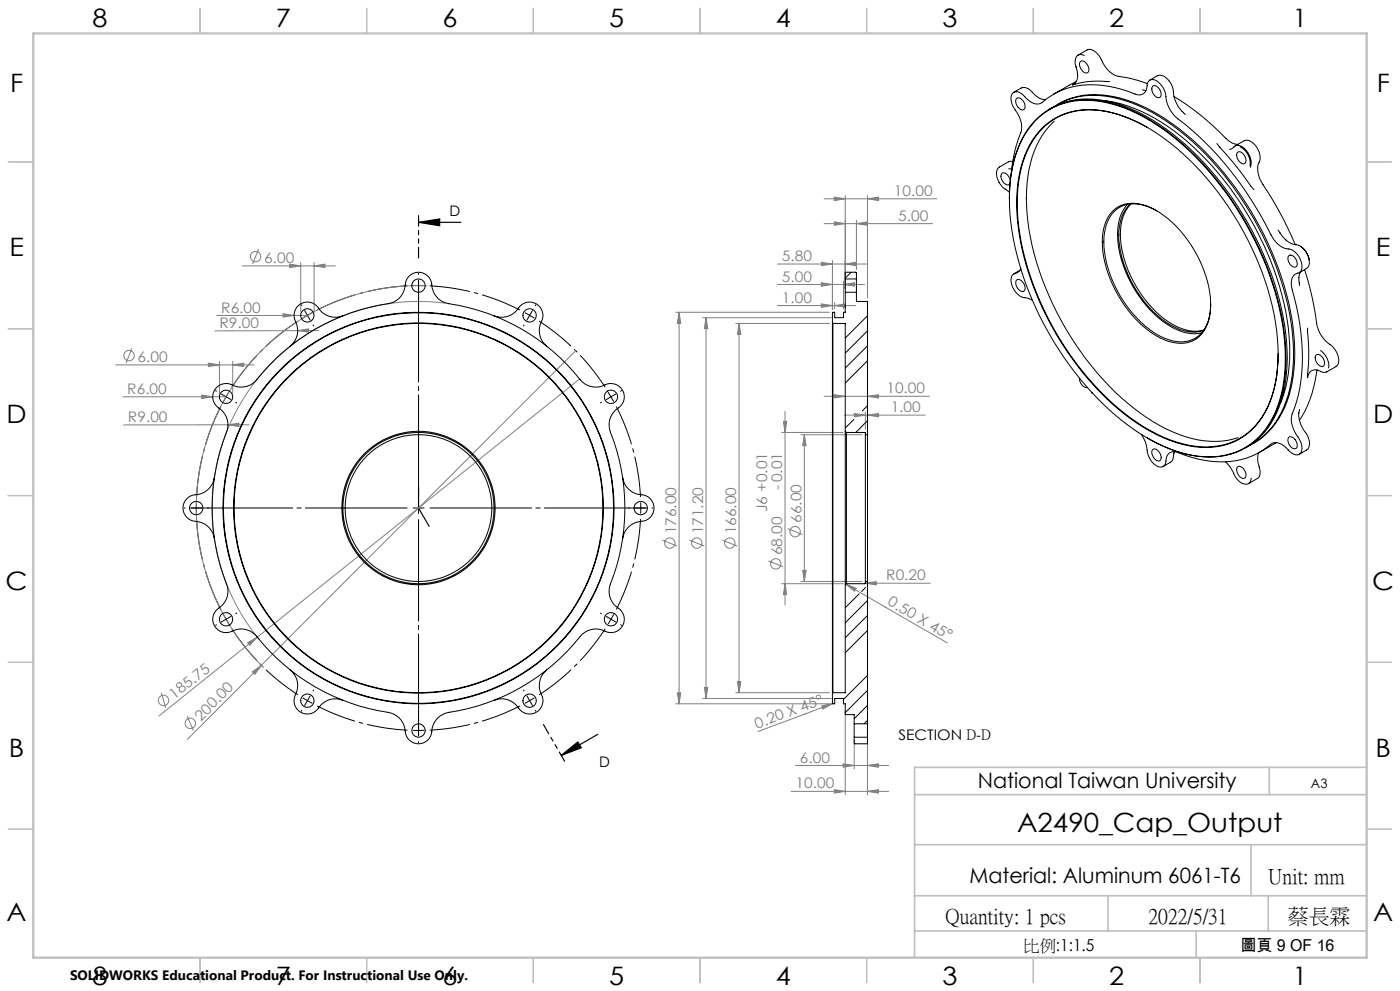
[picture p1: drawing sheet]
<svg xmlns="http://www.w3.org/2000/svg" width="420mm" height="297mm" viewBox="0 0 420 297" stroke-linecap="round" stroke-linejoin="round" font-family="sans-serif">
<g fill="none" stroke="#808080" stroke-width=".3">
<path d="M247.2 59.6h33.9M250.3 59.1l3.3 .5-3.3 .5zM253.6 58.6v28M260.2 59.6l3.4-.5v1zM260.2 58.6v30.8M72.7 79.7h27.9M77.6 74.7l-1.8 4.4M86.9 79.2l3.3 .5-3.3 .5zM90.2 78.7v14.8M94.2 79.7l3.3-.5v1zM94.2 78.7v14.8M233.3 79.1h26.6"/>
<path d="M246.4 78.6l3.3 .5-3.3 .5zM247.2 67h32.6M249.7 78.1v14.6M250.3 66.5l3.3 .5-3.3 .5zM253.6 79.1l3.3-.5v1zM256.9 67l3.3-.5v1zM256.9 66v14.8M65.1 94.5h27.1M84.9 94l3.3 .5-3.3 .5zM89.3 99.1l3.3-.5v1zM89.3 99.1l-24.8 .1M95.7 99.1h-6.4"/>
<path d="M128.2 85.7a66.6 66.6 0 0 0-63.9 40.3 66.6 66.6 0 0 0 14.8 74.1M133.7 90.9a61.9 61.9 0 0 0-62.3 31.4 61.9 61.9 0 0 0 6.4 69.4M202.7 93.6h46.1M203.7 93.6l.5 3.3h-1zM203.7 93.6v117.3M210.8 95.2h38.6M211.8 95.2l.5 3.3h-1zM211.8 95.2v114.1M220.7 96.9h28.1M221.7 96.9l.5 3.3h-1zM221.7 96.9v110.7M233.3 91.6h23.5"/>
<path d="M233.3 85.3h26.1M246.4 91.1l3.3 .5-3.3 .5zM246.4 84.7l3.3 .6-3.3 .5zM250.4 91.6l3.3-.5v1zM250.4 90.6v2M253 85.3l3.4-.6v1.1zM253 84.3v8.3M34.7 109.4h41.5M36.9 118.9h30.9M39.6 104.3l-1.8 4.5M60.5 118.4l3.3 .5-3.3 .5zM62.5 108.8l3.3 .6-3.3 .5z"/>
<path d="M65.8 108.3v9.6M69.8 109.4l3.3-.6v1.1zM69.8 108.3v9.6M172.7 105.1l-116.5 116.5M173.9 113.6l-96.7 77.4M247.2 118.8h31.6M250.3 118.3l3.3 .5-3.3 .5zM260.2 118.8l3.4-.5v1zM68.4 127.3l3.3-.5v1zM74.7 127.3h-37.6M234.5 129.6h18.4M235 126.3h1l-.5 3.3z"/>
<path d="M235.5 123.3v58M240.3 130.3h18.3M241.3 130.3l.5 3.3h-1zM241.3 130.3v44M253.3 124.4h24.2M256.3 123.9l3.3 .5-3.3 .5zM259.6 123.4v5.3M260.2 124.4l3.4-.5v1zM236.3 158.4l4.5 1.8M198.7 161.9l4.5 1.8M206.8 161.9l4.5 1.8M216.7 161.9l4.5 1.8"/>
<path d="M230.5 168.1l4.5 1.8M234.5 174.9h18.4M235.5 174.9l.5 3.3h-1zM240.3 174.3h18.3M240.8 171h1l-.5 3.3zM253.8 175.1l3.1 1.2-.5 .9zM253.8 175.1l30.4 17.6M259.5 174.8h19.5M259.6 174.8l3.3-.5v1zM74.3 192.6l2.9-1.6-2.3 2.4zM77.2 191l-29.5 23.6M48.4 207.6l1.3 4.6"/>
<path d="M56.2 214.6l1.8 4.4M75.7 201.4l2.7-2-2 2.7zM202.7 210.9h46.1M203.2 207.6h1l-.5 3.3zM210.8 209.3h38.6M211.3 206h1l-.5 3.3zM220.7 207.6h28.1M221.2 204.3h1l-.5 3.3zM246.5 211.6l3.3-.7-2.9 1.6zM249.8 210.9l-22.4 8.3M253.6 213v25.2M260.2 217.9v20.3"/>
<path d="M237.4 237.2h29.2M238.7 229.4h27.9M250.3 236.7l3.3 .5-3.3 .5zM252.9 228.9l3.4 .5-3.4 .5zM256.3 221.9v8.5M260.2 237.2l3.4-.5v1zM260.2 229.4l3.4-.5v1z"/>
<circle cx="76.7" cy="76.9" r="1.56"/>
<circle cx="38.7" cy="106.6" r="1.55"/>
<circle cx="238.5" cy="159.3" r="1.55"/>
<circle cx="201" cy="162.8" r="1.56"/>
<circle cx="209.1" cy="162.8" r="1.55"/>
<circle cx="219" cy="162.8" r="1.56"/>
<circle cx="232.7" cy="169" r="1.56"/>
<circle cx="49.1" cy="209.9" r="1.55"/>
<circle cx="57.1" cy="216.8" r="1.57"/>
</g>
<g fill="none" stroke="#000" stroke-width=".3" stroke-dasharray="30.5 1.3 1.3 1.3" stroke-linecap="butt">
<path d="M92.2 94.5l-1.4 .9M92.2 94.5l1.5-.8M125.6 85.6h-1.7M125.6 85.6h1.6M158.9 94.5l-1.5-.8M158.9 94.5l1.4 .9M67.8 118.9l-.8 1.5M67.8 118.9l.9-1.4M58.9 152.2v1.7M58.9 152.2v-1.6M192.2 152.2v-1.6M192.2 152.2v1.7"/>
<path d="M67.8 185.6l.9 1.4M67.8 185.6l-.8-1.5M183.3 185.6l.8-1.5M183.3 185.6l-.9 1.4M92.2 210l1.5 .8M92.2 210l-1.4-.9M125.6 218.9h1.6M125.6 218.9h-1.7M158.9 210l1.4-.9M158.9 210l-1.5 .8"/>
</g>
<path d="M89.4 96.2a66.7 66.7 0 0 0-19.8 19.9M122.2 85.7a66.7 66.7 0 0 0-27 7.2M156 92.9a66.7 66.7 0 0 0-27.1-7.2M181.6 116.1a66.7 66.7 0 0 0-19.9-19.9M66.2 121.8a66.7 66.7 0 0 0-7.2 27.1M59 155.6a66.7 66.7 0 0 0 7.2 27.1M192.1 148.9a66.7 66.7 0 0 0-7.2-27.1M69.6 188.4a66.7 66.7 0 0 0 19.8 19.8M184.9 182.7a66.7 66.7 0 0 0 7.2-27.1M95.2 211.6a66.7 66.7 0 0 0 27 7.2M128.9 218.8a66.7 66.7 0 0 0 27.1-7.2M161.7 208.2a66.7 66.7 0 0 0 19.9-19.8" fill="none" stroke="#000" stroke-width=".3" stroke-dasharray="30.5 1.3 1.3 1.3" stroke-dashoffset="18.3" stroke-linecap="butt"/>
<path d="M182.4 117.5l.9 1.4M183.3 118.9l.8 1.5M183.3 118.9l-1.4 .9M184.7 118.1l-1.4 .8" fill="none" stroke="#000" stroke-width=".3"/>
<path d="M125.6 66.6l6.3-1v2.1zM125.6 66.6h12.7M168.3 226.4l5.1-4 1 1.7zM179.4 220.1l-11.1 6.3" fill="none" stroke="#000" stroke-width=".35"/>
<g fill="none" stroke="#000" stroke-width=".3" stroke-dasharray="30.5 1.3 1.3 1.3">
<path d="M90.6 91.6l-.2-.3M92.2 94.5l-.8-1.4M92.2 94.5l.9 1.5M93.9 97.4l.2 .3M125.6 85.6v-1.7M125.6 85.6v1.6M125.6 82.2v-.3M125.6 88.9v.3M157.2 97.4l-.1 .3M158.9 94.5l.8-1.4M158.9 94.5l-.8 1.5M160.6 91.6l.1-.3"/>
<path d="M64.9 117.2l-.2-.1M67.8 118.9l-1.4-.8M67.8 118.9l1.5 .8M186.2 117.2l.3-.1M70.7 120.6l.3 .1M180.4 120.6l-.3 .1M55.6 152.2h-.4M58.9 152.2h-1.7M58.9 152.2h1.7M62.2 152.2h.4M125.6 152.2v-1.6M125.6 152.2h-1.7"/>
<path d="M125.6 152.2v1.7M125.6 152.2h1.6M188.9 152.2h-.3M192.2 152.2h1.7M192.2 152.2h-1.6M195.6 152.2h.3M64.9 187.2l-.2 .2M67.8 185.6l-1.4 .8M67.8 185.6l1.5-.9M70.7 183.9l.3-.2M180.4 183.9l-.3-.2M183.3 185.6l1.4 .8"/>
<path d="M183.3 185.6l-1.4-.9M186.2 187.2l.3 .2M90.6 212.9l-.2 .3M92.2 210l-.8 1.4M92.2 210l.9-1.5M93.9 207.1l.2-.3M125.6 218.9v1.7M125.6 218.9v-1.7M125.6 215.6v-.4M157.2 207.1l-.1-.3M158.9 210l.8 1.4M158.9 210l-.8-1.5"/>
<path d="M160.6 212.9l.1 .3M125.6 222.2v.4"/>
</g>
<path d="M122.2 152.2h-65M125.6 148.9v-65M125.6 155.6v65M128.9 152.2h65" fill="none" stroke="#000" stroke-width=".3" stroke-dasharray="30.5 1.3 1.3 1.3" stroke-dashoffset="-.1"/>
<path d="M125.6 64.6v12.7M169.4 228.1l-6.4-11" fill="none" stroke="#000" stroke-width=".35" stroke-dasharray="6.3 1.3 1.3 1.3 1.3 1.3" stroke-dashoffset="3.2"/>
<path d="M125.6 145.9v6.3M128.7 157.7l-3.1-5.5" fill="none" stroke="#000" stroke-width=".35" stroke-dasharray="6.3 1.3 1.3 1.3 1.3 1.3"/>
<g fill="none" stroke="#c0c0c0" stroke-width=".35">
<path d="M60 2.5v7.5M110 2.5v7.5M160 2.5v7.5M210 2.5v7.5M260 2.5v7.5M310 2.5v7.5M360 2.5v7.5M2.5 48.5h7.5M410 48.5h7.5M2.5 98.5h7.5M410 98.5h7.5M2.5 148.5h7.5"/>
<path d="M410 148.5h7.5M2.5 198.5h7.5M410 198.5h7.5M2.5 248.5h7.5M410 248.5h7.5M60 287v7.5M110 287v7.5M160 287v7.5M210 287v7.5M260 287v7.5M310 287v7.5M360 287v7.5"/>
</g>
<path d="M274.4 238.2h135.6M380.8 230v8.2M410 230h-135.6v56.9M274.4 253.1h135.6M375.3 253.1v15.4M274.4 279h135.7M274.4 268.5h135.6M332.4 268.5v10.5M358.8 279v8M380.5 268.5v10.5" fill="none" stroke="#c0c0c0" stroke-width=".5"/>
<path d="M10 10h400v277h-400z" fill="none" stroke="#c0c0c0" stroke-width=".7"/>
<path d="M125.6 66.6l6.3-1v2.1zM168.3 226.4l5.1-4 1 1.7z" fill="#000"/>
<g fill="#808080">
<path d="M68.4 127.3l3.3-.5v1z"/>
<path d="M84.9 94l3.3 .5-3.3 .5z"/>
<path d="M89.3 99.1l3.3-.5v1z"/>
<path d="M60.5 118.4l3.3 .5-3.3 .5z"/>
<path d="M246.5 211.6l3.3-.7-2.9 1.6z"/>
<path d="M74.3 192.6l2.9-1.6-2.3 2.4z"/>
<path d="M75.7 201.4l2.7-2-2 2.7z"/>
<path d="M253.8 175.1l3.1 1.2-.5 .9z"/>
<path d="M259.6 174.8l3.3-.5v1z"/>
<path d="M256.9 67l3.3-.5v1zM250.3 66.5l3.3 .5-3.3 .5zM253.6 79.1l3.3-.5v1zM246.4 78.6l3.3 .5-3.3 .5zM250.4 91.6l3.3-.5v1zM246.4 91.1l3.3 .5-3.3 .5zM253 85.3l3.4-.6v1.1zM246.4 84.7l3.3 .6-3.3 .5zM260.2 118.8l3.4-.5v1zM250.3 118.3l3.3 .5-3.3 .5z"/>
<path d="M86.9 79.2l3.3 .5-3.3 .5zM94.2 79.7l3.3-.5v1zM62.5 108.8l3.3 .6-3.3 .5zM69.8 109.4l3.3-.6v1.1zM250.3 59.1l3.3 .5-3.3 .5zM260.2 59.6l3.4-.5v1z"/>
<path d="M250.3 236.7l3.3 .5-3.3 .5zM260.2 237.2l3.4-.5v1z"/>
<path d="M260.2 124.4l3.4-.5v1zM256.3 123.9l3.3 .5-3.3 .5z"/>
<path d="M260.2 229.4l3.4-.5v1zM252.9 228.9l3.4 .5-3.4 .5z"/>
<path d="M203.7 93.6l.5 3.3h-1zM203.2 207.6h1l-.5 3.3z"/>
<path d="M211.3 206h1l-.5 3.3zM211.8 95.2l.5 3.3h-1z"/>
<path d="M241.3 130.3l.5 3.3h-1zM240.8 171h1l-.5 3.3zM221.7 96.9l.5 3.3h-1zM221.2 204.3h1l-.5 3.3z"/>
<path d="M235 126.3h1l-.5 3.3zM235.5 174.9l.5 3.3h-1z"/>
</g>
<g fill="none" stroke="#000" stroke-width=".3">
<path d="M322.5 18.3l.3 1.8M323.4 16.5l2.7-1.5a3.1 3.1 0 0 1 3.6 1.7 12 12 0 0 0 4.6 5.8l1.3 .4a35.9 35.9 0 0 1 8.6 2.2M324.1 18.5a1.33 1.33 0 0 1 2 .7l.5 1a1.11 1.11 0 0 1-.4 1.6 1.11 1.11 0 0 1-1.6-.6l-.7-1.5zM325.3 16.6a1.67 1.67 0 0 0-1.9-.1 1.67 1.67 0 0 0-.8 1.7M304.9 29.5a1.93 1.93 0 0 1 2.5 1.8 1.02 1.02 0 0 1-.2 1.5 1.02 1.02 0 0 1-1.4-.3l-.9-1.3-.2-1zM308.2 26.5l-.6-.3-1 .1-2.5 1.4M308.3 26.5l.7 .4a6.9 6.9 0 0 0 4.7 3M310.7 36.1a21.7 21.7 0 0 1 20.7-5.4 54.1 54.1 0 0 1 25.6 14.7 96 96 0 0 1 28.2 54.8 43.5 43.5 0 0 1-3.5 25.1 21.1 21.1 0 0 1-22.8 11.4 48.9 48.9 0 0 1-23.6-11.7 95.6 95.6 0 0 1-32.1-58.3 42.4 42.4 0 0 1 4.4-26.6zM312.9 38.1a20.8 20.8 0 0 1 18.8-4.8 49.3 49.3 0 0 1 23.1 12.7 90.8 90.8 0 0 1 28.2 53.1 40.8 40.8 0 0 1-3.4 24.4 19.8 19.8 0 0 1-21.1 10.4 46 46 0 0 1-23-11.3 90.4 90.4 0 0 1-30.1-54.8 40.9 40.9 0 0 1 3.5-24.4 23.1 23.1 0 0 1 4-5.3zM315 32.6a23.7 23.7 0 0 1 18.8-1.9 60.7 60.7 0 0 1 27.4 18.2 96 96 0 0 1 24.5 51.1 43.7 43.7 0 0 1-3.4 25.1 21.5 21.5 0 0 1-8.7 9.1M316.3 36.3a26.1 26.1 0 0 0-7.9 16.6 67.2 67.2 0 0 0 6.3 35.8 86.4 86.4 0 0 0 29.3 36.5 35.8 35.8 0 0 0 22.5 7l4.9-1M316.3 31.9a23.3 23.3 0 0 1 19.4-2.3 57.9 57.9 0 0 1 25.6 16.2 95.8 95.8 0 0 1 26.3 53.1 43.3 43.3 0 0 1-3.4 25.1 21.6 21.6 0 0 1-9.3 9.5"/>
<path d="M317.3 31.3a23.6 23.6 0 0 1 18.8-1.9 60.7 60.7 0 0 1 27.4 18.2 95.4 95.4 0 0 1 24.5 51.1 43.8 43.8 0 0 1-3.4 25.1 21.5 21.5 0 0 1-8.7 9.1M322.1 25.3l-.4 .1M322.8 24.5l-6.8 3.8M322.8 20.1a4.7 4.7 0 0 1-.6 5.1l-.5 .2M322.8 20.1h.1M331.7 30.2a46.3 46.3 0 0 1 22.7 10.8 92.9 92.9 0 0 1 32.1 57.3 45.9 45.9 0 0 1-2.4 22.6M332.9 24.4a28.2 28.2 0 0 0-11.2 1M342.7 26.9l1.1 .3M344.3 38.3a32.6 32.6 0 0 0-21.2-5.1 19.8 19.8 0 0 0-15.5 13.5 47.7 47.7 0 0 0-1.2 26 89.8 89.8 0 0 0 33 52.7 39 39 0 0 0 22.8 8.5 19.8 19.8 0 0 0 18.9-13.8 38.5 38.5 0 0 0 2.3-14.1M345.7 25.9a1.84 1.84 0 0 1 2.6 1.7v.5a.94 .94 0 0 1-.4 1.1 .94 .94 0 0 1-1.2-.3l-1-1.3-.2-.9zM347.3 22.7l-2.4 1.3M347.3 22.7a3.4 3.4 0 0 1 3.8 2l.6 1.3 .3 1.7"/>
<path d="M352 27.6a9.8 9.8 0 0 0 2.7 5.9M352.2 29a79.6 79.6 0 0 1 16.2 13l1.2 .9 1.8 .3M354.7 33.4l.4 .4M355.1 33.8l.5 .6M299.7 50.2a3.5 3.5 0 0 0 0 4.4l1 1.5 1 .7M301.6 56.7l1.3 1M302.6 50.5l.9 .1M302.8 59.6a35.2 35.2 0 0 1 6.8-22.5 21.7 21.7 0 0 1 21.9-6.6 54.1 54.1 0 0 1 25.6 14.8 96.8 96.8 0 0 1 27.9 52.4 47.5 47.5 0 0 1-2.3 26 21.3 21.3 0 0 1-23.7 13 41.7 41.7 0 0 1-14.8-5.4M303.1 54.2a2.42 2.42 0 0 0-2.4-2.3 2.24 2.24 0 0 0 1.1 3.4 .79 .79 0 0 0 1.2-.4M303.4 52.3a41.4 41.4 0 0 1 3-13.1 8.9 8.9 0 0 0-2.2-6.9 3.7 3.7 0 0 1-.2-4.5 2.55 2.55 0 0 1 3.4 1.2 4.4 4.4 0 0 0 4.8 2 24 24 0 0 1 22.3-4.8l4 1.2a4.9 4.9 0 0 0 4.3 .8 3.4 3.4 0 0 0 1.4-3.1 1.82 1.82 0 0 1 1.5-1.3 1.82 1.82 0 0 1 1.8 .8 6.7 6.7 0 0 1 2.3 5.1 10.8 10.8 0 0 0 5.6 7.5 103.9 103.9 0 0 1 26.8 34.6 6.7 6.7 0 0 0 5.3 3.1 5.7 5.7 0 0 1 2.8 6.2l-.6 .6a2.88 2.88 0 0 0-2.3 3.5 97.8 97.8 0 0 1 3.3 19.6 45.1 45.1 0 0 1-3.2 19.8 9 9 0 0 0 2.2 6.9 3.8 3.8 0 0 1 .2 4.6 2.7 2.7 0 0 1-3.4-1.2 4.4 4.4 0 0 0-4.8-2 23.9 23.9 0 0 1-22.3 4.7l-4-1.2a5 5 0 0 0-4.3-.8 3.3 3.3 0 0 0-1.4 3.1 1.82 1.82 0 0 1-1.5 1.3 1.82 1.82 0 0 1-1.8-.8 6.9 6.9 0 0 1-2.4-5.1l-.4-1.7-1.2-2.2M303.8 48.4l-1.3 .1-2.8 1.6M365.1 43l.8 1.1a139.1 139.1 0 0 1 10.3 12.8"/>
<path d="M368.9 44.8l.9-.4a2.26 2.26 0 0 1 3.7 .3 5.3 5.3 0 0 1 1.6 5.5M370.6 43.7l2.6-1.5a3.4 3.4 0 0 1 3.9 2 5 5 0 0 1 .2 5.6v1.5l.7 2.4a127.6 127.6 0 0 1 10.6 19.6M371.2 45.8a1.29 1.29 0 0 1 2 .6l.5 1a1.04 1.04 0 0 1-.1 1.5 1.04 1.04 0 0 1-1.5-.2l-.9-1.3-.2-.9zM372 44a5.5 5.5 0 0 1 3 5.7M333.7 63.4a9.3 9.3 0 0 1 10.4-1.6 32.4 32.4 0 0 1 16.4 17.6 24.6 24.6 0 0 1 1.7 17.8 8.5 8.5 0 0 1-10.6 5.4 27.2 27.2 0 0 1-15.3-12.7 30.4 30.4 0 0 1-5.2-21.5 10.9 10.9 0 0 1 2.6-5zM338.2 61.2a14.6 14.6 0 0 0-2.7 12.1 35.7 35.7 0 0 0 15.7 24.6 12.7 12.7 0 0 0 9.3 1.9M339.2 61.1a12.5 12.5 0 0 0-3.5 10.8 34.6 34.6 0 0 0 15.8 25.7 11.9 11.9 0 0 0 9.6 1.5M339.3 61.1a12.9 12.9 0 0 0-3.1 10.6 34.7 34.7 0 0 0 15.8 25.6 11.9 11.9 0 0 0 9.2 1.6M347.1 63.2a11.2 11.2 0 0 0-11.3-1 11.4 11.4 0 0 0-4.6 10.3 35.4 35.4 0 0 0 16 27.8 11.5 11.5 0 0 0 11.3 1.1 11.5 11.5 0 0 0 4.7-10.2M383.4 69l.7 .9M383.9 69.7a7.1 7.1 0 0 0 4.9 3.6h-.1a5.4 5.4 0 0 1 3.9 6.5l-.3 .4-2.5 1.5M386.5 76.8a1.28 1.28 0 0 1 2 .5l.5 1a1.05 1.05 0 0 1 .1 1.2 1.05 1.05 0 0 1-1.2 .5 2.74 2.74 0 0 1-1.4-3.2z"/>
<path d="M390.1 73.8a5.9 5.9 0 0 1 2.7 4.2M102.8 94.7a6.2 6.2 0 0 1-7.7-2.9 4.1 4.1 0 0 0-5.6-.2 4.1 4.1 0 0 0-.5 5.6 5.9 5.9 0 0 1-2 6.6M148.3 94.7a6.3 6.3 0 0 0 7.7-2.9 4.1 4.1 0 0 1 5.6-.2 4.1 4.1 0 0 1 .5 5.6 6 6 0 0 0 1.9 6.6M249.7 96.8v110.9M249.7 96.8l.2 .1M249.9 96.9l3.7 .1v32.3M249.9 96.9v110.7M253.6 83.6v4M253.6 83.6v-2h3.2l.1 2M253.6 87.6v6h-.6v1.6h-2.6v-1.6h-.5l-.2 3.2M253.6 87.6h3.3M253.6 83.6h3.3"/>
<path d="M253.9 87.6l-.3 .2M255.3 81.6l-1.7 1.8M256.9 83.6v4M256.9 87.6v2.7h3.3v40M260.2 94.6l-6.6 6.7M260.2 99.2l-6.6 6.6M305 83.9a2.01 2.01 0 0 1 2.5 1.9 1.03 1.03 0 0 1-.4 1.5 1.03 1.03 0 0 1-1.4-.4l-.9-1.4-.1-.9zM306 81l-1.9 1.1M306.2 80.5v.1a4 4 0 0 1-2.4 1.7 5 5 0 0 0 2.1 6.3l1 .5 1.7 .4 1.1 .6M390.2 81.5a5.4 5.4 0 0 0-.3 4.1M391.4 80.8a105.8 105.8 0 0 1 4 17.6 11 11 0 0 0 4.6 5.7 5 5 0 0 1 1.2 5.4l-3.1 1.9 .2-.1a3 3 0 0 1-3-.3M392.3 98.3v1a71.4 71.4 0 0 1 0 13.9 2.3 2.3 0 0 1 3.1-2.3"/>
<path d="M64.8 116.3a4.4 4.4 0 0 1 5.7-.6 5.9 5.9 0 0 0 6.5-1.9 62.4 62.4 0 0 1 40.3-23 6.3 6.3 0 0 0 4.4-6.2 4.1 4.1 0 0 1 4.7-2.9 4.1 4.1 0 0 1 3.2 4.6 5.9 5.9 0 0 0 5.1 4.7 62.5 62.5 0 0 1 40 23.4 6.3 6.3 0 0 0 7.5 .7 4.1 4.1 0 0 1 4.9 2.6 4.1 4.1 0 0 1-2.4 5.1 6.1 6.1 0 0 0-1.6 6.7 62.3 62.3 0 0 1-.2 46.4 6.2 6.2 0 0 0 3.2 6.8 4.1 4.1 0 0 1 .1 5.6 4.1 4.1 0 0 1-5.6 .5 6.1 6.1 0 0 0-6.6 2 62.6 62.6 0 0 1-40.2 22.9 6.3 6.3 0 0 0-4.4 6.2 4 4 0 0 1-4.2 3 4 4 0 0 1-3.6-3.8 6 6 0 0 0-5.1-5.6 62.4 62.4 0 0 1-40.1-23.4 6.2 6.2 0 0 0-7.5-.7 4 4 0 0 1-4.7-2.1 4 4 0 0 1 1.5-5.1 6 6 0 0 0 2.2-7.2 62.7 62.7 0 0 1 .3-46.3 6.2 6.2 0 0 0-3.1-6.9 4 4 0 0 1-.3-5.5zM260.2 103.6l-6.6 6.7M260.2 108.1l-6.6 6.7M323.8 113.3a2.56 2.56 0 0 0 2.4 2.8M327.6 117.6l-.2 .2 .2-.2M394.8 106.5a1.81 1.81 0 0 1 2.5 1.6l.1 .5a.95 .95 0 0 1-.5 1.2 .95 .95 0 0 1-1.2-.3l-.9-1.3-.3-1zM395.1 110.9a36.4 36.4 0 0 1-5.3 15.1M396.2 105.1a5.5 5.5 0 0 1 2.4 5.2M253.6 129.3v46M253.6 129.3l.3 .3M253.9 129.6h5.6l.1 .7M253.9 129.6v45.3"/>
<path d="M256.2 125.7l-2.6 2.6M259.6 130.3v44M259.6 130.3h.6M260.2 130.3v44M260.2 121.6l-1.5 1.6M260.2 126.1l-3.4 3.5M345.9 134.7a2.04 2.04 0 0 1 2.4 2 1.03 1.03 0 0 1-.4 1.4 1.03 1.03 0 0 1-1.4-.5l-.8-1.4a1.43 1.43 0 0 1 .2-1.5zM351.2 138.5l-2.3 1.3M352.2 135.8a3.7 3.7 0 0 1-1.1 2.8M352.3 135.4l-.2 .5M367.7 138.4a12.3 12.3 0 0 1 2.9 4.5l.8 1.1 1.2 .8M377.6 135.7l-.3 1.1v1.5l.7 2.9a2.28 2.28 0 0 1-.8 2.2l-2.7 1.6"/>
<path d="M382.9 132.6l-5 2.9M386.7 131a2.35 2.35 0 0 1 2.2 3.3 1.89 1.89 0 0 1-2.4-1.8l-.1-.9zM389.6 123.8a9.3 9.3 0 0 0 2 5.8M389.8 123l-.1 .8M389.9 122.7l-.1 .3M391.6 129.5l.9 1.7 .4 1.9M392.8 133.2l-.1 .8-.6 .8-2.3 1.4M64.3 143.2a6.3 6.3 0 0 1-6.4 5.2 4 4 0 0 0-3 4.2 4 4 0 0 0 3.8 3.6 6 6 0 0 1 5.6 5.2M186.8 143.2a6.3 6.3 0 0 0 6.4 5.2 4 4 0 0 1 3 4.2 4 4 0 0 1-3.8 3.6 6.1 6.1 0 0 0-5.6 5.2M371.2 140a1.33 1.33 0 0 1 2 .7l.5 1a1.11 1.11 0 0 1-.4 1.6 1.11 1.11 0 0 1-1.5-.6l-.7-1.5zM375.4 143.3a1.68 1.68 0 0 1-.9 1.6 1.68 1.68 0 0 1-1.8-.1M253.6 175.3v32.2l-3.7 .1"/>
<path d="M253.9 174.9l-.3 .4M257.7 178l-4.1 4.1M259.6 174.3l-.1 .6h-5.6M259.6 174.3h.6M259.7 176.1l-1.2 1.2M260.2 180l-6.6 6.7M260.2 174.3v42.6M260.2 184.5l-6.6 6.6M260.2 188.9l-6.6 6.7M87 200.8a6.2 6.2 0 0 1 1.4 8.1 4 4 0 0 0 2.1 4.7 4 4 0 0 0 5.1-1.4 6 6 0 0 1 7.2-2.3M164 200.8a6.2 6.2 0 0 0-1.3 8.1 4 4 0 0 1-2.1 4.7 4 4 0 0 1-5.1-1.4 6 6 0 0 0-7.2-2.3M249.7 207.7l.2 3.2h.5v-1.6h2.6v1.6h.6v3.3h2.7v2.7"/>
<path d="M249.9 207.6l-.2 .1M256.3 216.9v4M256.3 216.9h3.9M260.2 216.9v4M260.2 202.4l-7.2 7.2M260.2 206.9l-6.6 6.7M260.2 211.4l-3.9 4M260.2 215.9l-1 1M256.3 220.9l.1 2h3.8v-2M256.3 220.9h3.9"/>
<circle cx="92.2" cy="94.5" r="2.01"/>
<circle cx="125.6" cy="85.6" r="2.01"/>
<circle cx="158.9" cy="94.5" r="2"/>
<circle cx="67.8" cy="118.9" r="2"/>
<circle cx="183.3" cy="118.9" r="2"/>
<circle cx="58.9" cy="152.3" r="2.01"/>
<circle cx="125.5" cy="152.3" r="55.3"/>
<circle cx="125.5" cy="152.3" r="22"/>
<circle cx="125.5" cy="152.3" r="58.5"/>
<circle cx="125.5" cy="152.3" r="58.7"/>
<circle cx="125.6" cy="152.3" r="23"/>
<circle cx="125.6" cy="152.3" r="22.7"/>
<circle cx="125.6" cy="152.3" r="55.5"/>
<circle cx="192.2" cy="152.3" r="2"/>
<circle cx="67.8" cy="185.6" r="1.99"/>
<circle cx="183.3" cy="185.6" r="2"/>
<circle cx="92.2" cy="210" r="2.01"/>
<circle cx="125.6" cy="218.9" r="2"/>
<circle cx="158.9" cy="210" r="2"/>
</g>
<text font-size="7.9" x="305.1" y="249.3">A2490_Cap_Output</text>
<g font-size="7.6">
<text x="27.7" y="8.2">8</text>
<text x="82.7" y="8.2">7</text>
<text x="132.7" y="8.2">6</text>
<text x="182.7" y="8.2">5</text>
<text x="232.7" y="8.2">4</text>
<text x="282.7" y="8.2">3</text>
<text x="332.7" y="8.2">2</text>
<text x="387.7" y="8.2">1</text>
<text x="3" y="27.5">F</text>
<text x="413" y="27.5">F</text>
<text x="2.8" y="76.7">E</text>
<text x="412.8" y="76.7">E</text>
<text x="2" y="126.7">D</text>
<text x="412" y="126.7">D</text>
<text x="1.7" y="176.7">C</text>
<text x="411.7" y="176.7">C</text>
<text x="2.7" y="226.7">B</text>
<text x="412.7" y="226.7">B</text>
<text x="2" y="276">A</text>
<text x="412" y="276">A</text>
<text x="27.7" y="295.2">8</text>
<text x="82.7" y="295.2">7</text>
<text x="132.7" y="295.2">6</text>
<text x="182.7" y="295.2">5</text>
<text x="232.7" y="295.2">4</text>
<text x="282.7" y="295.2">3</text>
<text x="332.7" y="295.2">2</text>
<text x="387.7" y="295.2">1</text>
</g>
<g font-size="6.3">
<text x="293.3" y="236.3">National Taiwan University</text>
<text x="290.9" y="264.7">Material: Aluminum 6061-T6</text>
<text x="380.5" y="264.6">Unit: mm</text>
<text x="283.7" y="276.6">Quantity: 1 pcs</text>
<text x="344.6" y="276.6">2022/5/31</text>
<text x="386.3" y="276.6">蔡長霖</text>
</g>
<g font-size="4.9">
<text x="307" y="285">比例:1:1.5</text>
<text x="372.1" y="285.1">圖頁 9 OF 16</text>
</g>
<g font-size="4.4" fill="#808080">
<text x="268.2" y="58.7">10.00</text>
<text x="269.4" y="66.1">5.00</text>
<text x="79.3" y="78.7">6.00</text>
<text x="234.6" y="78.2">5.80</text>
<text x="234.6" y="84.4">5.00</text>
<text x="66.4" y="93.7">R6.00</text>
<text x="234.6" y="90.7">1.00</text>
<text x="65.8" y="98.3">R9.00</text>
<text x="41.3" y="108.4">6.00</text>
<text x="38.2" y="118.1">R6.00</text>
<text x="265.9" y="117.9">10.00</text>
<text x="267.2" y="123.5">1.00</text>
<text x="38.4" y="126.5">R9.00</text>
<text x="234.7" y="146.7" transform="rotate(-90 234.7 146.7)">-0.01</text>
<text x="230.1" y="153.5" transform="rotate(-90 230.1 153.5)">J6 +0.01</text>
<text x="202.8" y="160.2" transform="rotate(-90 202.8 160.2)">176.00</text>
<text x="210.9" y="160.2" transform="rotate(-90 210.9 160.2)">171.20</text>
<text x="220.8" y="160.2" transform="rotate(-90 220.8 160.2)">166.00</text>
<text x="240.4" y="156.7" transform="rotate(-90 240.4 156.7)">66.00</text>
<text x="234.6" y="166.4" transform="rotate(-90 234.6 166.4)">68.00</text>
<text x="265.9" y="174">R0.20</text>
<text x="266" y="181.2" transform="rotate(30 266 181.2)">0.50 X 45°</text>
<text x="52.2" y="209.7" transform="rotate(-39 52.2 209.7)">185.75</text>
<text x="60.2" y="216.3" transform="rotate(-45 60.2 216.3)">200.00</text>
<text x="227.1" y="218.4" transform="rotate(-20 227.1 218.4)">0.20 X 45°</text>
<text x="240" y="228.5">6.00</text>
<text x="238.7" y="236.3">10.00</text>
</g>
<g font-size="4.4">
<text x="134.8" y="64.6">D</text>
<text x="269.5" y="221.7">SECTION D-D</text>
<text x="179.8" y="229.9">D</text>
</g>
<text font-size="4.1" x="21" y="293.7">SOLIDWORKS Educational Product. For Instructional Use Only.</text>
<text font-size="3.9" x="393.3" y="236.2">A3</text>
</svg>
